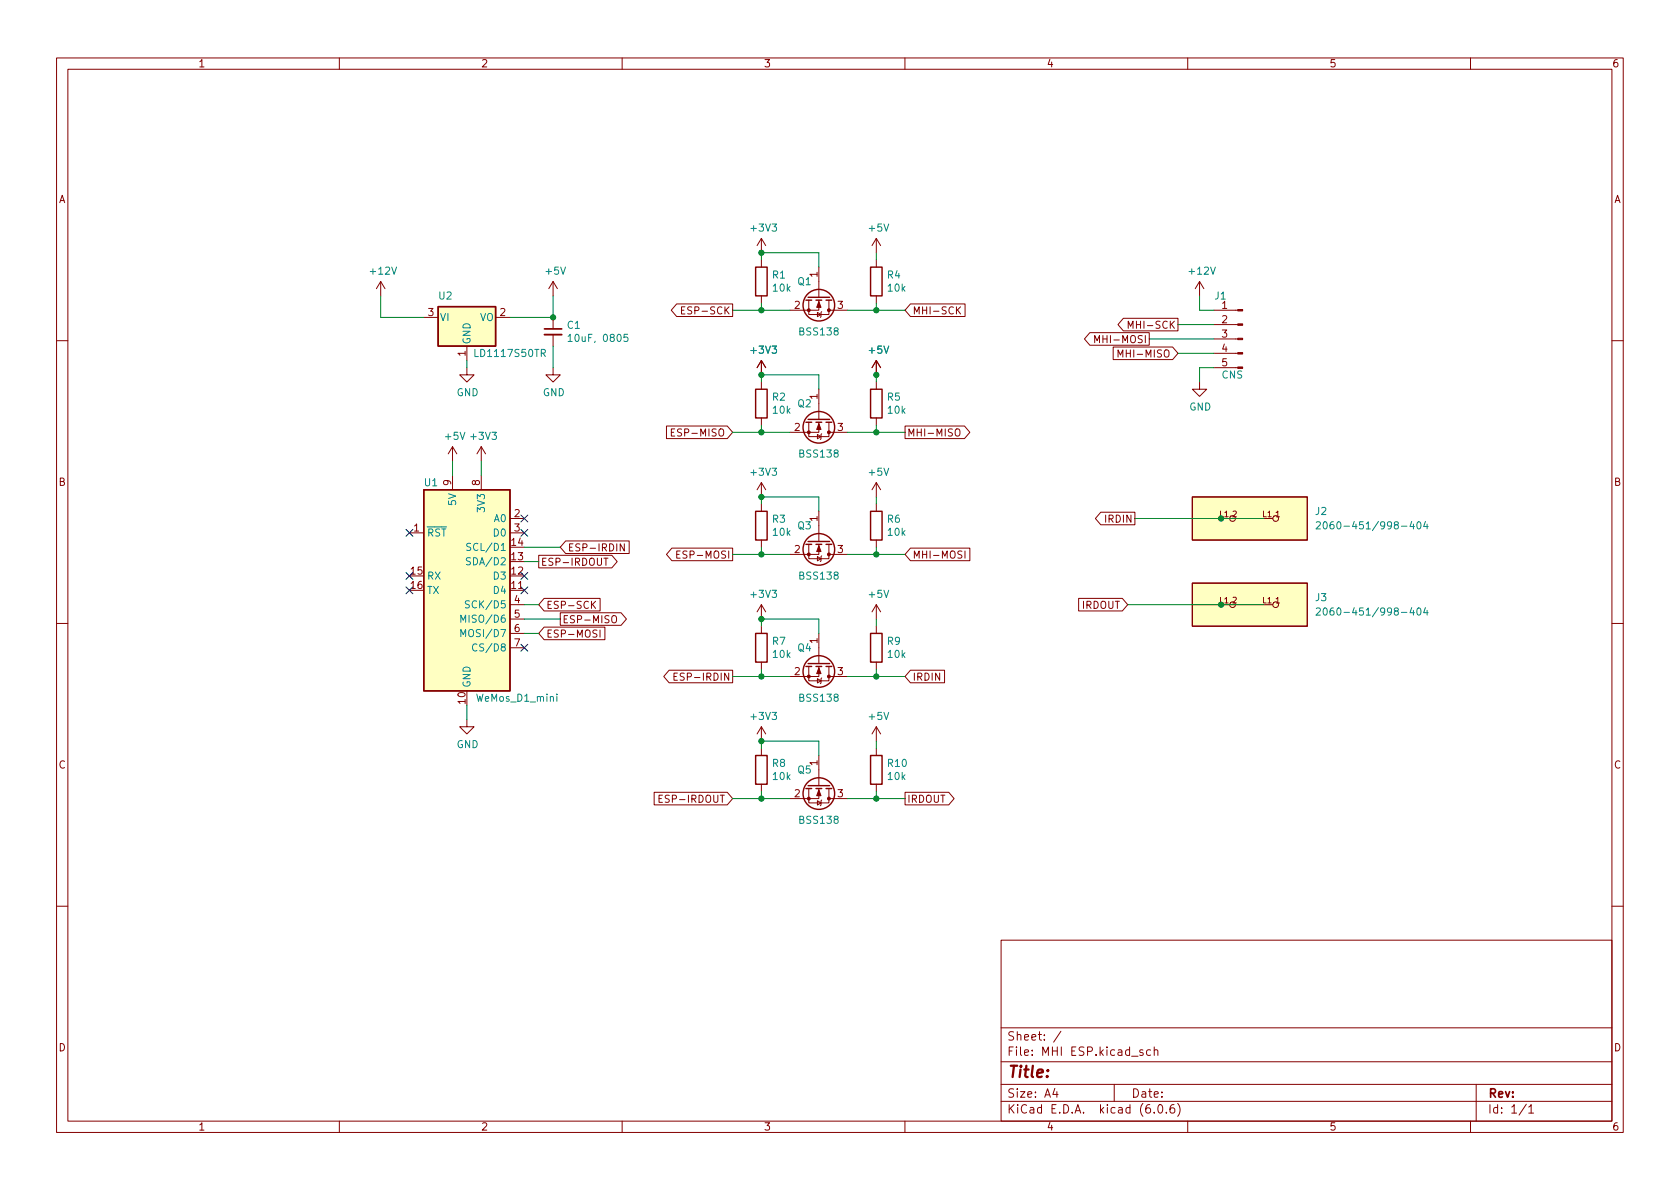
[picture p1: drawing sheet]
<svg xmlns="http://www.w3.org/2000/svg" width="297mm" height="210mm" viewBox="0 0 297 210" stroke-linecap="round" stroke-linejoin="round" font-family="sans-serif">
<g fill="none" stroke="#840000" stroke-width=".18">
<path d="M10 10.2h277v190.1h-277zM12 12.2h273v186.1h-273zM60 10.2v2M110 10.2v2M160 10.2v2M210 10.2v2M260 10.2v2M67.3 49.8l-.8 1.2M67.3 49.8v2.5M67.3 49.8l.8 1.2M74.9 56.1h2.6M87.6 56.1h2.6"/>
<path d="M97.8 49.8v2.5M97.8 56.1v2.1M97.8 59.2v2M97.8 49.8l-.8 1.2M97.8 49.8l.8 1.2M119.6 53.7h9.9v2.3h-9.9l-.9-1.1zM120.5 54.9h.4M121.1 54.3h-.6v1.2h.6M134.6 42.2l-.7 1.2M134.6 42.2v2.5M134.6 46v1.2M134.6 52.3v1.3"/>
<path d="M134.6 42.2l.8 1.2M143 53.1v2.5h3.6v-2.5M144.5 55.2l.7 .4-.7 .4zM144.8 53.1v1.8h-5.1M144.8 47.2v5.4M145.3 55.1l-.1 .1v.8l-.2 .1M146.6 54.9h3.3M154.9 42.2v2.5M154.9 46v1.2M154.9 52.3v1.3M154.9 42.2l-.7 1.2M154.9 42.2l.8 1.2"/>
<path d="M161 53.7h9.6v2.3h-9.6l-1-1.1zM169.3 54.8l.5 .7M169.8 54.3l-.7 .7M192.7 58.8h10.5v2.2h-10.5l-1-1.1zM198.6 56.3h9.7v2.2h-9.7l-.9-1.1zM199.5 58.1v-1.3l.4 .9 .4-.9v1.3M212.1 49.8l-.8 1.2M212.1 49.8v2.5M212.1 49.8l.8 1.2M214.6 59.9h4.2M214.6 57.4h4.2M214.6 54.9h4.2"/>
<path d="M10 60.2h2M80 79l-.8 1.3M80 79v2.5M80 79l.8 1.3M82.5 65v1.3h1.3l-1.3 1.3-1.2-1.3h1.2M82.5 61.2v2.5M85.1 79l-.8 1.3M85.1 79v2.5M85.1 79l.8 1.3M97.8 65v1.3h1.3l-1.3 1.3-1.3-1.3h1.3M117.8 75.3h10.8l.9 1.1-.9 1.2h-10.8zM118.7 76.4h.4"/>
<path d="M119.3 75.8h-.6v1.3h.6M134.6 63.7v2.6M134.6 67.6v1.2M134.6 73.9v1.3M134.6 63.7l-.7 1.3M134.6 63.7l.8 1.3M143 74.7v2.5h3.6v-2.5M144.5 76.8l.7 .4-.7 .4zM144.8 74.7v1.7h-5.1M144.8 68.8v5.4M145.3 76.7l-.1 .1v.8l-.2 .1M146.6 76.4h3.3"/>
<path d="M154.9 63.7v2.6M154.9 67.6v1.2M154.9 73.9v1.3M154.9 63.7l-.7 1.3M154.9 63.7l.8 1.3M160 75.3h10.5l1 1.1-1 1.2h-10.5zM169.1 75.9l.1-.1a.43 .43 0 0 1 .5 .5v.4a.42 .42 0 0 1-.4 .4 .42 .42 0 0 1-.4-.4v-.4zM193.6 60.6v-1.3l.4 .9 .4-.9v1.3M196.8 61.4h10.5l1 1.1-1 1.1h-10.5zM197.7 63.1v-1.2l.4 .9 .4-.9v1.2M212.1 67.6v1.2h1.3l-1.3 1.3-1.3-1.3h1.3M214.6 62.5h4.2"/>
<path d="M214.6 65h3.8M285 60.2h2M72.4 94.2h2.5M80 84.1v2.5M85.1 84.1v2.5M90.2 94.2h2.5M90.2 91.7h2.5M95.2 98.2h13l.9 1.1-.9 1.1h-13zM100 95.7h11.2v2.2h-11.2l-.9-1.1zM106.8 98.7h.7M107.1 98.7v1.3M110.4 96.2v1.2l-.7-1.2v1.2"/>
<path d="M118.8 96.9h10.7v2.2h-10.7l-1-1.1zM119.7 98h.4M120.3 97.4h-.6v1.3h.6M134.6 85.3v2.6M134.6 89.1v1.3M134.6 95.5v1.3M134.6 85.3l-.7 1.3M134.6 85.3l.8 1.3M143 96.3v2.5h3.6v-2.5M144.5 98.4l.7 .4-.7 .4zM144.8 96.3v1.7h-5.1M144.8 90.4v5.4"/>
<path d="M145.3 98.3l-.1 .1v.8l-.2 .1M146.6 98h3.3M154.9 85.3v2.6M154.9 89.1v1.3M154.9 95.5v1.3M154.9 85.3l-.7 1.3M154.9 85.3l.8 1.3M161 96.9h10.5v2.2h-10.5l-1-1.1zM170.6 97.4v1.3M194.6 90.6h6.1v2.2h-6.1l-.9-1.1zM10 110.2h2M90.2 104.4h2.5"/>
<path d="M90.2 106.9h2.5M90.2 109.5h2.5M90.2 112h2.5M90.2 114.5h2.5M96.2 110.9h10.8v2.2h-10.8l-1-1.1zM96.2 105.8h9.9v2.2h-9.9l-1-1.1zM99.1 108.4h10.7l1 1.1-1 1.1h-10.7zM104.8 106.9l.5 .7M105.3 106.3l-.7 .7M106.1 111.4v1.3M108.2 109l.3-.1a.43 .43 0 0 1 .5 .4v.4a.42 .42 0 0 1-.4 .5 .42 .42 0 0 1-.4-.5zM118.3 118.5h11.2v2.2h-11.2l-.9-1.1z"/>
<path d="M119.2 119.6h.4M119.8 119h-.6v1.3h.6M134.6 106.9v2.6M134.6 110.7v1.3M134.6 117.1v1.3M134.6 106.9l-.7 1.3M134.6 106.9l.8 1.3M143 117.9v2.5h3.6v-2.5M144.8 117.9v1.7h-5.1M144.8 112v5.3M145.3 119.9l-.1 .1v.8l-.2 .1M146.6 119.6h3.3"/>
<path d="M154.9 106.9l-.7 1.3M154.9 106.9v2.6M154.9 110.7v1.3M154.9 117.1v1.3M154.9 106.9l.8 1.3M161 118.5h6v2.2h-6l-1-1.1zM190.7 105.8h7.7l1 1.1-1 1.1h-7.7zM285 110.2h2M82.5 127.2v1.3h1.3l-1.3 1.3-1.2-1.3h1.2M134.6 128.5v2.6M134.6 132.3v1.3M134.6 138.7v1.2"/>
<path d="M134.6 128.5l-.7 1.3M134.6 128.5l.8 1.3M143 139.4v2.6h3.6v-2.6M144.5 120l.7 .4-.7 .4zM144.8 139.4v1.8h-5.1M144.8 133.6v5.3M154.9 128.5v2.6M154.9 132.3v1.3M154.9 138.7v1.2M154.9 128.5l-.7 1.3M154.9 128.5l.8 1.3M115.7 140.1h12.9l.9 1.1-.9 1.1h-12.9z"/>
<path d="M116.5 141.2h.4M117.1 140.6h-.6v1.3h.6M144.5 141.6l.7 .4-.7 .4zM145.3 141.5l-.1 .1v.8l-.2 .1M146.6 141.2h3.3M160 140.1h7.7l1 1.1-1 1.1h-7.7zM10 160.2h2M177 166.3h108v32h-108zM285 160.2h2M60 198.3v2M110 198.3v2M160 198.3v2"/>
<path d="M177 194.8h108M177 191.8h108M177 187.8h108M177 181.8h108M186.5 192.5l-.4 1h1M186.9 193v1M187.6 182.4l-1.3 1.9M197 191.8v3M202.1 185.7l-.4-.1-.2 .2 .1 .3 .5 .1v.4h-.6M203.4 185.7l-.4-.1-.3 .3v.4l.2 .3h.5M204.1 196.7v.1M204.1 185.8l.2-.2 .3 .1 .1 .9"/>
<path d="M204.1 185.1v1.5M204.9 195.4l.2-.1a.81 .81 0 0 1 .6 .7 .81 .81 0 0 1-.3 .8h-.2a.81 .81 0 0 1-.6-.6 .81 .81 0 0 1 .3-.8zM206.2 196.7v.1M207.6 195.3a.59 .59 0 0 0-.7 .7v.5l.1 .3h.4l.2-.1 .1-.5-.1-.2-.5-.1-.2 .3M208.2 195.1a1.72 1.72 0 0 1 0 2.3M210 198.3v2M260 198.3v2M261 191.8v6.5M269.9 195.3l-1.3 1.9M270.3 195.8l.4-.5v1.5M270.3 196.8h.9"/>
<circle cx="217.9" cy="91.7" r=".51"/>
<circle cx="225.6" cy="91.7" r=".51"/>
<circle cx="217.9" cy="106.9" r=".51"/>
<circle cx="225.6" cy="106.9" r=".51"/>
</g>
<g fill="#ffffc2" stroke="#ffffc2" stroke-width=".18">
<path d="M210.8 87.9h20.3v7.6h-20.3z"/>
<path d="M210.8 103.1h20.3v7.6h-20.3z"/>
<path d="M77.5 54.2h10.1v7h-10.1z"/>
<path d="M74.9 86.6h15.3v35.6h-15.3z"/>
</g>
<path d="M210.8 87.9h20.3v7.6h-20.3zM210.8 103.1h20.3v7.6h-20.3z" fill="none" stroke="#840000" stroke-width=".2"/>
<g fill="none" stroke="#008484" stroke-width=".18">
<path d="M100.4 59.5l.4-.4v1.3M111 59.1h-.6l-.1 .6 .2-.1 .4 .1 .1 .1v.5l-.2 .1-.5-.1M100.4 60.4h.8M83.2 98.7l-.5-.1-.2 .1v.4l.6 .2 .1 .3-.3 .3-.5-.1M83.2 96.1h-.4l-.2 .1v.4l.5 .2 .1 .3-.2 .2h-.5M232.7 92.4l.5-.1 .3 .3-.8 .9h.8M234.1 92.4l.1-.1a.68 .68 0 0 1 .5 .6 .68 .68 0 0 1-.5 .6l-.1-.1-.2-.4zM250.7 92.3h.1a.68 .68 0 0 1 .5 .6 .68 .68 0 0 1-.5 .6 .84 .84 0 0 1-.1-1.2zM252 92.2l-.3 .9h.8M252.3 92.7v.8M81.5 110v-1.2l.4 .9 .4-.9v1.2M81.5 112.6v-1.3l.4 .9 .4-.9v1.3"/>
<path d="M83 106.3l-.5-.1-.2 .2v.3l.6 .3 .1 .3-.2 .2-.5-.1M84.3 114a.6 .6 0 0 0-.8 .4 .6 .6 0 0 0 .6 .7l.2-.1M232.7 107.6l.5-.1 .3 .4-.8 .9h.8M234.1 107.6l.1-.1a.68 .68 0 0 1 .5 .6 .68 .68 0 0 1-.5 .7l-.1-.1-.2-.4zM250.7 107.6l.1-.1a.68 .68 0 0 1 .5 .6 .68 .68 0 0 1-.5 .7 .84 .84 0 0 1-.1-1.2zM252 107.4l-.3 .9h.8M252.3 107.9v.9M98.5 122.7v.2M98.5 123.2v.8"/>
</g>
<g fill="none" stroke="#840000" stroke-width=".25">
<path d="M77.5 54.2h10.1v7h-10.1zM133.6 47.2h2v5.1h-2zM142.5 53.1h1M142.9 52.6h3.8M144.3 53.1h1M146 53.1h1.1M153.9 47.2h2.1v5.1h-2.1zM133.6 68.8h2v5.1h-2zM142.5 74.7h1M142.9 74.2h3.8M144.3 74.7h1M146 74.7h1.1"/>
<path d="M153.9 68.8h2.1v5.1h-2.1zM74.9 86.6h15.3v35.6h-15.3zM133.6 90.4h2v5.1h-2zM142.5 96.3h1M142.9 95.8h3.8M144.3 96.3h1M146 96.3h1.1M153.9 90.4h2.1v5.1h-2.1zM133.6 112h2v5.1h-2zM142.5 117.9h1M142.9 117.3h3.8M144.3 117.9h1"/>
<path d="M146 117.9h1.1M153.9 112h2.1v5.1h-2.1zM133.6 133.6h2v5.1h-2zM142.5 139.4h1M142.9 138.9h3.8M144.3 139.4h1M146 139.4h1.1M153.9 133.6h2.1v5.1h-2.1z"/>
<circle cx="144.8" cy="54" r="2.79"/>
<circle cx="144.8" cy="75.6" r="2.79"/>
<circle cx="144.8" cy="97.1" r="2.79"/>
<circle cx="144.8" cy="118.7" r="2.79"/>
<circle cx="144.8" cy="140.3" r="2.79"/>
</g>
<g fill="#840000" stroke="#840000" stroke-width=".18">
<path d="M144.8 74.9l.4 1h-.8z"/>
<path d="M144.8 96.5l.4 1h-.8z"/>
<path d="M144.8 118.1l.4 1h-.8z"/>
<path d="M144.8 139.7l.4 1h-.8z"/>
<path d="M218.8 64.9h.9v.2h-.9z"/>
<path d="M218.8 62.4h.9v.2h-.9z"/>
<path d="M218.8 59.8h.9v.3h-.9z"/>
<path d="M218.8 57.3h.9v.2h-.9z"/>
<path d="M218.8 54.7h.9v.3h-.9z"/>
<path d="M144.8 53.3l.4 1.1h-.8z"/>
<circle cx="143" cy="76.4" r=".25"/>
<circle cx="146.6" cy="76.4" r=".25"/>
<circle cx="143" cy="98" r=".25"/>
<circle cx="146.6" cy="98" r=".25"/>
<circle cx="143" cy="119.6" r=".25"/>
<circle cx="146.6" cy="119.6" r=".25"/>
<circle cx="143" cy="141.2" r=".25"/>
<circle cx="146.6" cy="141.2" r=".25"/>
<circle cx="143" cy="54.9" r=".25"/>
<circle cx="146.6" cy="54.9" r=".25"/>
</g>
<path d="M96.3 59.2h3" fill="none" stroke="#840000" stroke-width=".33"/>
<path d="M96.3 58.2h3" fill="none" stroke="#840000" stroke-width=".3"/>
<g fill="none" stroke="#008400" stroke-width=".18">
<path d="M67.3 52.3v3.8h7.6M97.8 52.3v3.8h-7.6M129.5 54.9h10.2M134.6 46v-1.3h10.2v2.5M134.6 53.6v1.3M149.9 54.9h10.1M154.9 44.7v1.3M154.9 53.6v1.3M203.2 59.9h11.4M208.3 57.4h6.3M212.1 52.3v2.6h2.5M82.5 63.7v1.3"/>
<path d="M97.8 61.2v3.8M129.5 76.4h10.2M134.6 67.6v-1.3h10.2v2.5M134.6 75.2v1.2M149.9 76.4h10.1M154.9 66.3v1.3M154.9 75.2v1.2M208.3 62.5h6.3M214.6 65h-2.5v2.6M80 81.5v2.6M85.1 81.5v2.6M92.7 99.3h2.5"/>
<path d="M92.7 96.8h6.4M129.5 98h10.2M134.6 89.1v-1.2h10.2v2.5M134.6 96.8v1.2M149.9 98h10.1M154.9 87.9v1.2M154.9 96.8v1.2M200.7 91.7h22.8M92.7 109.5h6.4M92.7 106.9h2.5M92.7 112h2.5M129.5 119.6h10.2"/>
<path d="M134.6 110.7v-1.2h10.2v2.5M134.6 118.4v1.2M149.9 119.6h10.1M154.9 109.5v1.2M154.9 118.4v1.2M199.4 106.9h24.1M82.5 124.7v2.5M134.6 132.3v-1.2h10.2v2.5M134.6 139.9v1.3M154.9 131.1v1.2M154.9 139.9v1.3M129.5 141.2h10.2"/>
<path d="M149.9 141.2h10.1"/>
</g>
<g fill="none" stroke="#000084" stroke-width=".18">
<path d="M71.8 93.6l1.2 1.2M73 93.6l-1.2 1.2M92.1 93.6l1.2 1.2M92.1 91.1l1.2 1.2M93.3 93.6l-1.2 1.2M93.3 91.1l-1.2 1.2M71.8 101.2l1.2 1.3M71.8 103.8l1.2 1.2M73 101.2l-1.2 1.3M73 103.8l-1.2 1.2M92.1 103.8l1.2 1.2M92.1 113.9l1.2 1.3"/>
<path d="M92.1 101.2l1.2 1.3M93.3 103.8l-1.2 1.2M93.3 113.9l-1.2 1.3M93.3 101.2l-1.2 1.3"/>
</g>
<g fill="#008400" stroke="#008400" stroke-width=".18">
<circle cx="154.9" cy="98" r=".46"/>
<circle cx="154.9" cy="119.6" r=".46"/>
<circle cx="134.6" cy="76.4" r=".46"/>
<circle cx="154.9" cy="76.4" r=".46"/>
<circle cx="134.6" cy="98" r=".46"/>
<circle cx="134.6" cy="87.9" r=".46"/>
<circle cx="134.6" cy="66.3" r=".46"/>
<circle cx="97.8" cy="56.1" r=".46"/>
<circle cx="134.6" cy="44.7" r=".46"/>
<circle cx="134.6" cy="54.9" r=".46"/>
<circle cx="215.9" cy="106.9" r=".46"/>
<circle cx="154.9" cy="54.9" r=".46"/>
<circle cx="154.9" cy="66.3" r=".46"/>
<circle cx="215.9" cy="91.7" r=".46"/>
<circle cx="134.6" cy="131.1" r=".46"/>
<circle cx="134.6" cy="141.2" r=".46"/>
<circle cx="154.9" cy="141.2" r=".46"/>
<circle cx="134.6" cy="119.6" r=".46"/>
<circle cx="134.6" cy="109.5" r=".46"/>
</g>
<text font-size="2.8" fill="#840000" x="178" y="190.6">Title:</text>
<g font-size="2.1" fill="#840000">
<text x="178" y="184">Sheet: /</text>
<text x="178" y="186.7">File: MHI ESP.kicad_sch</text>
<text x="178" y="196.9">KiCad E.D.A. kicad (6.0.6)</text>
<text x="178" y="194.1">Size: A4</text>
<text x="200" y="194.1">Date:</text>
<text x="263" y="194.1">Rev:</text>
<text x="263" y="196.9">Id: 1/1</text>
</g>
<g font-size="1.8" fill="#840000">
<text x="35" y="11.9">1</text>
<text x="85" y="11.9">2</text>
<text x="135" y="11.9">3</text>
<text x="185" y="11.9">4</text>
<text x="235" y="11.9">5</text>
<text x="285" y="11.9">6</text>
<text x="10.3" y="35.9">A</text>
<text x="285.3" y="35.9">A</text>
<text x="144.5" y="49" transform="rotate(-90 144.5 49)">1</text>
<text x="75.7" y="55.9">3</text>
<text x="88.4" y="55.9">2</text>
<text x="121.4" y="55.6">ESP-SCK</text>
<text x="140.5" y="54.6">2</text>
<text x="148.1" y="54.6">3</text>
<text x="161.3" y="55.6">MHI-SCK</text>
<text x="200.4" y="58.1">MHI-SCK</text>
<text x="216" y="57.1">2</text>
<text x="216" y="59.7">3</text>
<text x="82.3" y="63" transform="rotate(-90 82.3 63)">1</text>
<text x="194.5" y="60.7">MHI-MOSI</text>
<text x="198.7" y="63.2">MHI-MISO</text>
<text x="216" y="62.2">4</text>
<text x="216" y="64.8">5</text>
<text x="144.5" y="70.6" transform="rotate(-90 144.5 70.6)">1</text>
<text x="119.6" y="77.2">ESP-MISO</text>
<text x="140.5" y="76.2">2</text>
<text x="148.1" y="76.2">3</text>
<text x="160.3" y="77.2">MHI-MISO</text>
<text x="10.3" y="85.9">B</text>
<text x="79.8" y="85.8" transform="rotate(-90 79.8 85.8)">9</text>
<text x="84.8" y="85.8" transform="rotate(-90 84.8 85.8)">8</text>
<text x="285.3" y="85.9">B</text>
<text x="73.2" y="94">1</text>
<text x="90.9" y="91.4">2</text>
<text x="90.9" y="94">3</text>
<text x="144.5" y="92.2" transform="rotate(-90 144.5 92.2)">1</text>
<text x="195.5" y="92.4">IRDIN</text>
<text x="72.7" y="101.6">15</text>
<text x="90.5" y="101.6">12</text>
<text x="90.5" y="99.1">13</text>
<text x="90.5" y="96.5">14</text>
<text x="95.6" y="100">ESP-IRDOUT</text>
<text x="100.3" y="97.5">ESP-IRDIN</text>
<text x="120.6" y="98.8">ESP-MOSI</text>
<text x="140.5" y="97.8">2</text>
<text x="148.1" y="97.8">3</text>
<text x="161.3" y="98.8">MHI-MOSI</text>
<text x="72.7" y="104.1">16</text>
<text x="90.5" y="104.1">11</text>
<text x="90.9" y="106.7">4</text>
<text x="96.5" y="107.7">ESP-SCK</text>
<text x="191.3" y="107.7">IRDOUT</text>
<text x="90.9" y="109.2">5</text>
<text x="90.9" y="111.8">6</text>
<text x="96.5" y="112.7">ESP-MOSI</text>
<text x="99.4" y="110.2">ESP-MISO</text>
<text x="144.5" y="113.8" transform="rotate(-90 144.5 113.8)">1</text>
<text x="90.9" y="114.3">7</text>
<text x="140.5" y="119.4">2</text>
<text x="148.1" y="119.4">3</text>
<text x="82.3" y="124.4" transform="rotate(-90 82.3 124.4)">10</text>
<text x="120.3" y="120.4">ESP-IRDIN</text>
<text x="161.3" y="120.4">IRDIN</text>
<text x="10.3" y="135.9">C</text>
<text x="144.5" y="135.4" transform="rotate(-90 144.5 135.4)">1</text>
<text x="285.3" y="135.9">C</text>
<text x="117.4" y="141.9">ESP-IRDOUT</text>
<text x="140.5" y="141">2</text>
<text x="148.1" y="141">3</text>
<text x="160.3" y="141.9">IRDOUT</text>
<text x="10.3" y="185.9">D</text>
<text x="285.3" y="185.9">D</text>
<text x="35" y="199.9">1</text>
<text x="85" y="199.9">2</text>
<text x="135" y="199.9">3</text>
<text x="185" y="199.9">4</text>
<text x="235" y="199.9">5</text>
<text x="285" y="199.9">6</text>
</g>
<g font-size="1.8" fill="#008484">
<text x="132.9" y="40.9">+3V3</text>
<text x="153.7" y="40.9">+5V</text>
<text x="65.6" y="48.6">+12V</text>
<text x="77.6" y="53">U2</text>
<text x="96.6" y="48.6">+5V</text>
<text x="136.6" y="49.2">R1</text>
<text x="136.7" y="51.6">10k</text>
<text x="141.1" y="50.4">Q1</text>
<text x="156.9" y="49.2">R4</text>
<text x="157" y="51.6">10k</text>
<text x="210.4" y="48.6">+12V</text>
<text x="214.8" y="53">J1</text>
<text x="77.7" y="56.8">VI</text>
<text x="84.8" y="56.8">VO</text>
<text x="100.3" y="58.1">C1</text>
<text x="141.5" y="59.3">BSS138</text>
<text x="216" y="54.6">1</text>
<text x="83.2" y="61" transform="rotate(-90 83.2 61)">GND</text>
<text x="84.3" y="63.1">LD1117S50TR</text>
<text x="101.2" y="60.4">10uF, 0805</text>
<text x="132.9" y="62.5">+3V3</text>
<text x="153.7" y="62.5">+5V</text>
<text x="80.7" y="70">GND</text>
<text x="96" y="70">GND</text>
<text x="136.6" y="70.8">R2</text>
<text x="156.9" y="70.8">R5</text>
<text x="216" y="66.9">CNS</text>
<text x="78.8" y="77.8">+5V</text>
<text x="83.4" y="77.8">+3V3</text>
<text x="136.7" y="73.1">10k</text>
<text x="141.1" y="72">Q2</text>
<text x="157" y="73.1">10k</text>
<text x="210.3" y="72.6">GND</text>
<text x="141.5" y="80.9">BSS138</text>
<text x="75.1" y="86">U1</text>
<text x="80.6" y="89.3" transform="rotate(-90 80.6 89.3)">5V</text>
<text x="132.9" y="84.1">+3V3</text>
<text x="153.7" y="84.1">+5V</text>
<text x="75.4" y="94.9">~{RST}</text>
<text x="85.7" y="90.3" transform="rotate(-90 85.7 90.3)">3V3</text>
<text x="87.4" y="92.3">A0</text>
<text x="87.4" y="94.9">D0</text>
<text x="136.6" y="92.4">R3</text>
<text x="136.7" y="94.7">10k</text>
<text x="141.1" y="93.6">Q3</text>
<text x="156.9" y="92.4">R6</text>
<text x="157" y="94.7">10k</text>
<text x="232.6" y="91.1">J2</text>
<text x="235.4" y="93.6">2060-451/998-404</text>
<text x="83.2" y="99.9">SDA/D2</text>
<text x="83.4" y="97.4">SCL/D1</text>
<text x="75.4" y="102.5">RX</text>
<text x="75.4" y="105">TX</text>
<text x="83.2" y="107.6">SCK/D5</text>
<text x="87.4" y="105">D4</text>
<text x="87.4" y="102.5">D3</text>
<text x="132.9" y="105.7">+3V3</text>
<text x="141.5" y="102.5">BSS138</text>
<text x="153.7" y="105.7">+5V</text>
<text x="232.6" y="106.3">J3</text>
<text x="82.4" y="110.1">MISO/D6</text>
<text x="82.4" y="112.6">MOSI/D7</text>
<text x="235.4" y="108.8">2060-451/998-404</text>
<text x="84.5" y="115.2">CS/D8</text>
<text x="136.6" y="114">R7</text>
<text x="136.7" y="116.3">10k</text>
<text x="141.1" y="115.2">Q4</text>
<text x="156.9" y="114">R9</text>
<text x="157" y="116.3">10k</text>
<text x="83.2" y="121.7" transform="rotate(-90 83.2 121.7)">GND</text>
<text x="84.4" y="124.1">WeMos_D1_mini</text>
<text x="141.5" y="124.1">BSS138</text>
<text x="132.9" y="127.3">+3V3</text>
<text x="153.7" y="127.3">+5V</text>
<text x="80.7" y="132.3">GND</text>
<text x="136.6" y="135.6">R8</text>
<text x="136.7" y="137.9">10k</text>
<text x="141.1" y="136.8">Q5</text>
<text x="157" y="135.6">R10</text>
<text x="157" y="137.9">10k</text>
<text x="141.5" y="145.7">BSS138</text>
</g>
<g font-size="1.4" fill="#840000">
<text x="215.8" y="91.4">L1.2</text>
<text x="223.4" y="91.4">L1.1</text>
<text x="215.8" y="106.7">L1.2</text>
<text x="223.4" y="106.7">L1.1</text>
</g>
</svg>
